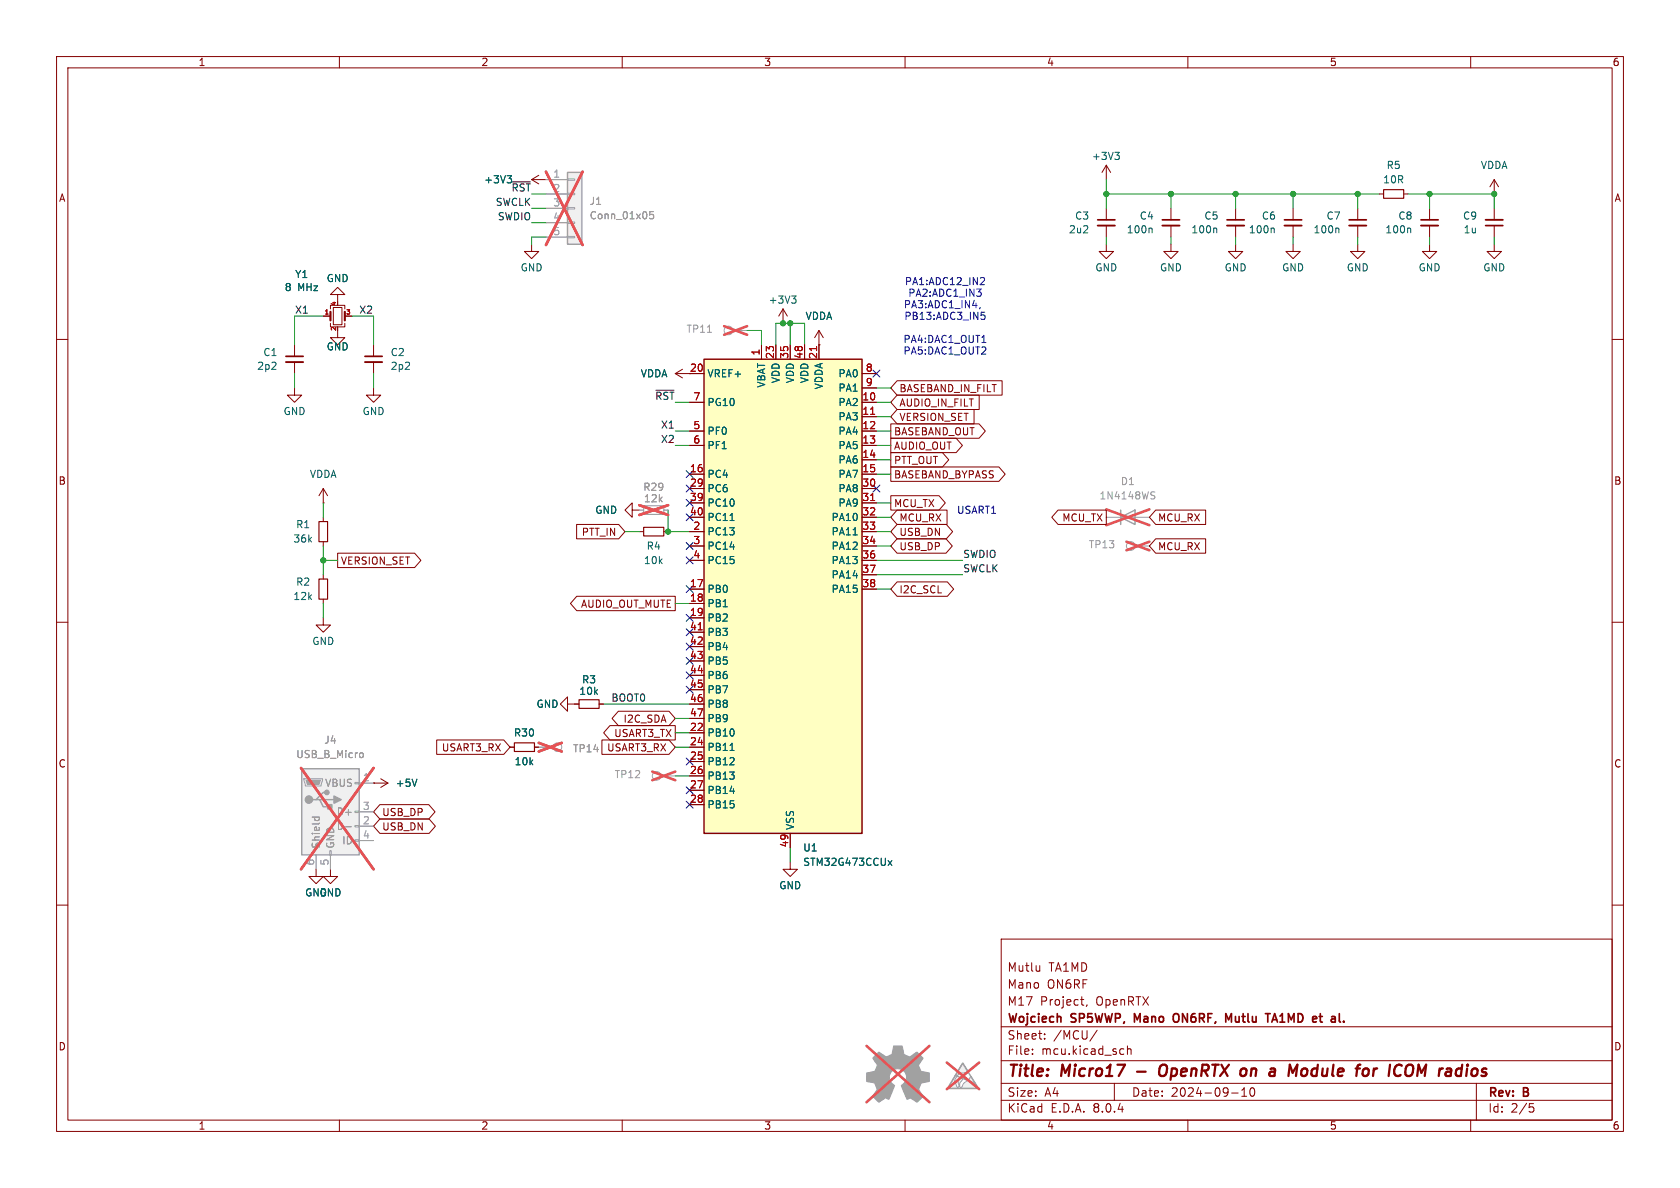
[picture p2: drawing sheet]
<svg xmlns="http://www.w3.org/2000/svg" width="297mm" height="210mm" viewBox="0 0 297 210" stroke-linecap="round" stroke-linejoin="round" font-family="sans-serif">
<g fill="none" stroke="#840000" stroke-width=".18">
<path d="M10 10h277v190h-277zM12 12h273v186h-273zM60 10v2M110 10v2M160 10v2M210 10v2M260 10v2M94 31.8l1.2 .7M94 31.8h2.5M95.2 31l-1.2 .8M240 36.8v2.1M240 39.9v2"/>
<path d="M10 60h2M59.7 58.4v1.3h1.3l-1.3 1.3-1.3-1.3h1.3M94 43.2v1.3h1.2l-1.2 1.2-1.3-1.2h1.3M240 43.2v1.3h-1.2l1.2 1.2 1.3-1.2h-1.3M285 60h2M52.1 68.6v1.3h1.2l-1.2 1.2-1.3-1.2h1.3M52.1 61v2M52.1 64v2M57.1 91.4v.8M57.1 95.8v.7M111.8 90.2v-1.3l-1.3 1.3 1.3 1.2v-1.2h1.2M10 110h2"/>
<path d="M285 110h2M90.2 132.1h.7M94.5 132.1h.7M10 160h2M285 160h2M177 166h108v32h-108zM183.8 170.7v1M183.8 171.6l-.2 .1M191 176.7h.6M191.5 177.7h.1M192.2 177.6l-.2 .3M60 198v2"/>
<path d="M110 198v2M160 198v2M177 194.5h108M177 191.5h108M177 187.5h108M177 181.5h108M182.5 186.3v.1M182.5 185.5v.1M184.7 183.6v.1M184.7 182.8v.1M194 182.1l-1.3 2M197 191.5v3"/>
<path d="M198.2 185.4l.5 .1M198.7 186.3l-.5 .1M199.3 185.5l.2-.1 .4 .1 .1 .9M199.3 184.9v1.5M210 198v2M217.7 193.2h1.2M219.5 193.8h.9M219.5 192.7l.5-.4v1.5M221.2 192.4l.1-.1a.81 .81 0 0 1 .6 .6 .81 .81 0 0 1-.3 .8l-.1 .1a.81 .81 0 0 1-.6-.6 .81 .81 0 0 1 .3-.8zM260 198v2M261 191.5v6.5M270.4 195.1h.7"/>
<path d="M270.5 195.7h.4l.3 .3-.2 .5-.5 .1"/>
</g>
<path d="M201 189.4h1.5M205.9 188.2a.77 .77 0 0 0-.9 .7l-.1 .6 .1 .4 .1 .2a.71 .71 0 0 0 1-.2M227.8 190.2l.2-2 .5 1.4 .9-1.4-.3 2M230.3 189a.5 .5 0 0 1 .8 .3v.5a.6 .6 0 0 1-.9 .3M242.9 188.9l-.2 1.3M243.5 188.9l-.4 .1-.3 .3M249.5 188.2l.1 .1a1.41 1.41 0 0 1-.2 1.8" fill="none" stroke="#840000" stroke-width=".4"/>
<path d="M238.5 38.9h3.1M50.5 63h3.1M208.2 179.3a.5 .5 0 0 0-.5-.1 .5 .5 0 0 0-.3 .5v.5a.5 .5 0 0 0 .3 .4 .5 .5 0 0 0 .5 0M216.7 179.2l.5 1.1 .5-1.1v1.5M201.1 180.3l-.5-1.1v1.5M224.8 180.7l.5-1.5 .5 1.5M225 180.3h.7" fill="none" stroke="#840000" stroke-width=".3"/>
<path d="M56.4 92.2h1.5v3.6h-1.5zM90.9 131.3h3.6v1.5h-3.6z" fill="none" stroke="#840000" stroke-width=".2"/>
<path d="M238.5 39.9h3.1M50.5 64h3.1" fill="none" stroke="#840000" stroke-width=".33"/>
<path d="M89.6 31.1h.8l-.4 .4M90.2 31.5l.2 .3v.3M236.5 40.3l.2 .2v.7" fill="none" stroke="#006464" stroke-width=".18"/>
<path d="M124.5 63.5h27.9v83.8h-27.9z" fill="#ffffc2"/>
<path d="M124.5 63.5h27.9v83.8h-27.9z" fill="none" stroke="#840000" stroke-width=".25"/>
<g fill="none" stroke="#840000" stroke-width=".18">
<path d="M59.7 52.1h1.3l-1.3-1.3-1.3 1.3h1.3v1.2M138.4 54.6l-.7 1.3M138.4 54.6v2.6M138.4 54.6l.8 1.3M121.9 71.1h2.6M121.9 76.2h2.6M121.9 78.7h2.6M121.9 66h2.6M134.6 61v2.5M137.2 61v2.5M139.7 61v2.5M142.2 61v2.5"/>
<path d="M144.8 61v2.5M152.4 71.1h2.5M152.4 73.7h2.5M152.4 76.2h2.5M152.4 78.7h2.5M152.4 66h2.5M152.4 68.6h2.5M121.9 83.8h2.6M121.9 94h2.6M121.9 86.4h2.6M121.9 96.5h2.6M121.9 88.9h2.6"/>
<path d="M121.9 91.4h2.6M121.9 99.1h2.6M152.4 81.3h2.5M152.4 83.8h2.5M152.4 94h2.5M152.4 86.4h2.5M152.4 96.5h2.5M152.4 88.9h2.5M152.4 91.4h2.5M152.4 99.1h2.5M57.1 101.6v.8M57.1 105.9v.8"/>
<path d="M121.9 104.1h2.6M121.9 106.7h2.6M121.9 109.2h2.6M121.9 111.8h2.6M121.9 114.3h2.6M121.9 116.8h2.6M121.9 119.4h2.6M152.4 104.1h2.5M152.4 101.6h2.5M100.3 124.5v-1.3l-1.2 1.3 1.2 1.2v-1.2h2.1M105.9 124.5h.8M121.9 129.5h2.6"/>
<path d="M121.9 132.1h2.6M121.9 134.6h2.6M121.9 137.2h2.6M121.9 139.7h2.6M121.9 121.9h2.6M121.9 124.5h2.6M121.9 127h2.6M121.9 142.2h2.6M139.7 147.3v2.6"/>
</g>
<path d="M144.4 61.3v.7M153.9 73.2h.7M153.9 88.5h.7M123.4 111.3h.8" fill="none" stroke="#a90000" stroke-width=".18"/>
<path d="M139.9 52.3h.8l-.4 .5M140.5 52.8l.2 .3v.3l-.2 .2M129.1 92h.7M150.8 94.6h.7M129.1 132.7h.7M157 152.1l.7 .9M157.7 152.1l-.7 .9" fill="none" stroke="#006464" stroke-width=".18"/>
<path d="M56.4 102.4h1.5v3.5h-1.5zM102.4 123.7h3.5v1.5h-3.5z" fill="none" stroke="#840000" stroke-width=".2"/>
<g fill="none" stroke="#a1a1a1" stroke-width=".18">
<path d="M95.2 132.1h2.6"/>
<circle cx="98.6" cy="132.1" r=".76"/>
</g>
<path d="M95.2 131.3l4.1 1.5M99.3 131.3l-4.1 1.5" fill="none" stroke="#e65255" stroke-width=".46"/>
<path d="M100.3 30.5h2.6v12.7h-2.6z" fill="#f0f0f0"/>
<g fill="none" stroke="#a1a1a1" stroke-width=".18">
<path d="M96.5 31.8h3.8M96.5 34.3h3.8M96.5 36.8h3.8M96.5 39.4h3.8M100.3 39.2h1.3v.3h-1.3zM100.3 36.7h1.3v.3h-1.3zM100.3 34.2h1.3v.2h-1.3zM100.3 31.6h1.3v.3h-1.3zM96.5 41.9h3.8M100.3 41.8h1.3v.2h-1.3zM129.5 58.4h2.6M113 90.2h.8"/>
<path d="M117.3 90.2h.8M195.6 91.4h7.6M200.7 96.5h2.5"/>
<circle cx="128.8" cy="58.4" r=".76"/>
<circle cx="199.9" cy="96.5" r=".76"/>
</g>
<path d="M100.3 30.5h2.6v12.7h-2.6zM198.1 91.4l2.6-1.2v2.5zM198.1 90.2v2.5" fill="none" stroke="#a1a1a1" stroke-width=".25"/>
<path d="M115.5 37.4h-.6l-.1 .6 .2-.1 .4 .1 .2 .1-.1 .5-.2 .1-.5-.1M125.1 58.7h.7M203.7 87.5l.3 .2 .2 .3-.3 .2h-.3M203.7 86.9l.5 .1" fill="none" stroke="#989898" stroke-width=".18"/>
<path d="M96.5 30.4l6.5 12.9M103 30.4l-6.5 12.9M128 57.7l4.1 1.5M132.1 57.7l-4.1 1.5M113 89.3l5.1 1.7M118.1 89.3l-5.1 1.7M195.6 90l7.6 2.8M199.1 95.8l4.1 1.5M203.2 95.8l-4.1 1.5M203.2 90l-7.6 2.8" fill="none" stroke="#e65255" stroke-width=".46"/>
<g fill="none" stroke="#840000" stroke-width=".18">
<path d="M243.8 34.3h.8M248.2 34.3h.7M264.2 36.8v2.1M264.2 39.9v2M57.1 55.9h1.3M58.4 57.2v.6h2.6v-.6M58.4 54.6v-.6h2.6v.6M58.9 54.4h1.6v3h-1.6zM61 55.9h1.2M252.7 43.2v1.3h-1.2l1.2 1.2 1.3-1.2h-1.3M264.2 43.2v1.3h-1.3l1.3 1.2 1.2-1.2h-1.2M113 94h.8"/>
<path d="M117.3 94h.8M57.1 109.2v1.3h1.3l-1.3 1.3-1.2-1.3h1.2"/>
</g>
<path d="M58.4 55.1v1.5M61 55.1v1.5" fill="none" stroke="#840000" stroke-width=".38"/>
<path d="M262.6 38.9h3.1" fill="none" stroke="#840000" stroke-width=".33"/>
<path d="M262.6 39.9h3.1" fill="none" stroke="#840000" stroke-width=".3"/>
<path d="M244.6 33.5h3.6v1.6h-3.6zM113.8 93.2h3.5v1.5h-3.5z" fill="none" stroke="#840000" stroke-width=".2"/>
<path d="M113.8 89.4h3.5v1.5h-3.5z" fill="none" stroke="#a1a1a1" stroke-width=".2"/>
<path d="M53.3 135.9h10.2v15.2h-10.2z" fill="#f0f0f0"/>
<path d="M53.3 135.9h10.2v15.2h-10.2zM55.9 141.4h.6l.6 1.2h1.3M56.5 141.4h2.6M57.8 140.1h-.7l-1.2 1.3h-.7" fill="none" stroke="#a1a1a1" stroke-width=".25"/>
<g fill="#a1a1a1" stroke="#a1a1a1" stroke-width=".25">
<path d="M59.1 140.7l1.2 .7-1.2 .6z"/>
<path d="M57.9 142.2h.8v.8h-.8z"/>
<circle cx="54.6" cy="141.4" r=".63"/>
<circle cx="57.8" cy="140.1" r=".38"/>
</g>
<g fill="none" stroke="#a1a1a1" stroke-width=".18">
<path d="M53.7 137.7h3.3v.2l-.2 1h-2.8zM62.7 138.3h.8v.3h-.8zM63.5 138.4h2.5M116.8 137.2h2.6M55.9 151.1v2.6M58.3 150.4h.2v.7h-.2zM58.4 151.1v2.6M62.7 148.5h.8v.2h-.8zM62.7 145.9h.8v.3h-.8zM62.7 143.4h.8v.2h-.8zM63.5 146.1h2.5M63.5 143.5h2.5"/>
<path d="M63.5 148.6h2.5"/>
<circle cx="116.1" cy="137.2" r=".76"/>
</g>
<g fill="#a1a1a1" stroke="#a1a1a1" stroke-width=".18">
<path d="M54.1 137.9h2.5l-.2 .8h-2z"/>
<path d="M154.8 186.5l.6-.5 .9 .6a.62 .62 0 0 0 1 0l.2-.1a1.62 1.62 0 0 0 .4-1.4l.1-.2h1.5l.2 .8a.74 .74 0 0 0 .6 .9l.5 .2 1.3-.8 1.1 1-.4 .7a.75 .75 0 0 0-.2 1.2l.2 .5 1.5 .3v1.5l-1.4 .2-.1 .2a1.23 1.23 0 0 0-.3 1.2l.7 1-.1 .1-1 .9-.8-.5a.54 .54 0 0 0-.9 0l-1-2.3a2.33 2.33 0 0 0 .8-2 1.54 1.54 0 0 0-2.5-.7 1.54 1.54 0 0 0 .5 2.6l-1.1 2.4a.69 .69 0 0 0-1.1 .2l-.6 .3-1.1-1 .8-1.2-.2-.6a.71 .71 0 0 0-1-.7l-.7-.2v-1.4l.5-.1a1.11 1.11 0 0 0 1.2-.7 .72 .72 0 0 0-.2-1.2l-.4-.7z"/>
</g>
<path d="M63.8 133.1h.3l.1 .2v.5l-.4 .1M55.2 144.5h1.3M55.7 144.5l-.1 .3M56.4 144.5l.1 .3M61.1 146.1h1" fill="none" stroke="#989898" stroke-width=".18"/>
<path d="M53.2 135.8l12.8 17.9M66 135.8l-12.8 17.9M115.3 136.4l4.1 1.5M119.4 136.4l-4.1 1.5M153.2 184.9l11.1 9.9M164.3 184.9l-11.1 9.9" fill="none" stroke="#e65255" stroke-width=".46"/>
<g fill="none" stroke="#840000" stroke-width=".18">
<path d="M207 36.8v2.1M207 39.9v2M228.6 36.8v2.1M228.6 39.9v2M252.7 36.8v2.1M252.7 39.9v2M144.8 58.4l-.8 1.3M144.8 58.4v2.6M144.8 58.4l.7 1.3M195.6 43.2v1.3h-1.3l1.3 1.2 1.2-1.2h-1.2M207 43.2v1.3h-1.3l1.3 1.2 1.3-1.2h-1.3M218.4 43.2v1.3h-1.2l1.2 1.2 1.3-1.2h-1.3"/>
<path d="M228.6 43.2v1.3h-1.3l1.3 1.2 1.3-1.2h-1.3M66 68.6v1.3h1.3l-1.3 1.2-1.2-1.2h1.2M66 61v2M66 64v2M119.4 66l1.2 .8M119.4 66h2.5M120.6 65.3l-1.2 .7M144.8 61h.1M57.1 88.9h.1M57.1 86.4l-.7 1.2M57.1 86.4v2.5M57.1 86.4l.8 1.2"/>
<path d="M66 138.4h.1M66 138.4h2.6M67.3 137.7l1.3 .7M68.6 138.4l-1.3 .8M55.9 153.7v1.2h1.2l-1.2 1.3-1.3-1.3h1.3M58.4 153.7v1.2h1.3l-1.3 1.3-1.3-1.3h1.3"/>
</g>
<path d="M205.5 39.9h3M227.1 39.9h3M251.2 39.9h3.1M64.5 64h3.1" fill="none" stroke="#840000" stroke-width=".33"/>
<path d="M205.5 38.9h3M227.1 38.9h3M251.2 38.9h3.1M64.5 63h3.1" fill="none" stroke="#840000" stroke-width=".3"/>
<path d="M203.5 40.3l.2 .2v.7M225.1 40.3l.2 .2v.7M249.2 40.3l.2 .2v.7M73.7 137.7l-.4 1.3" fill="none" stroke="#006464" stroke-width=".18"/>
<path d="M170.2 187.9l.9 1.4-.3 .3-.6 .1a1.49 1.49 0 0 0-1.3 1l-.1 .5 .5 1.1 .2-.2-.2-1.1 .3-.2a.31 .31 0 0 1 .5-.1 .31 .31 0 0 1-.2 .5 .92 .92 0 0 0-.2 1 .44 .44 0 0 0 .6-.5l1-.9 .4-.5 1.2 2.1h-5.4z" fill="#f0f0f0"/>
<path d="M168.9 190.1l3.4 1.4M170.2 188l2.8 4.4h-5.5z" fill="none" stroke="#a1a1a1" stroke-width=".25"/>
<g fill="none" stroke="#a1a1a1" stroke-width=".18">
<path d="M96.5 31.8h3.8M96.5 34.3h3.8M96.5 36.8h3.8M96.5 39.4h3.8M96.5 41.9h3.8M113 90.2h.8M117.3 90.2h.8M63.5 138.4h2.5M95.2 132.1h2.6M55.9 151.1v2.6M58.4 151.1v2.6M63.5 146.1h2.5"/>
<path d="M63.5 143.5h2.5M63.5 148.6h2.5M170.2 187.9l.9 1.4-.3 .3-.6 .1a1.49 1.49 0 0 0-1.3 1l-.1 .5 .5 1.1 .2-.2-.2-1.1 .3-.2a.31 .31 0 0 1 .5-.1 .31 .31 0 0 1-.2 .5 .92 .92 0 0 0-.2 1 .44 .44 0 0 0 .6-.5l1-.9 .4-.5 1.2 2.1h-5.4z"/>
</g>
<path d="M96.5 30.4l6.5 12.9M103 30.4l-6.5 12.9M113 89.3l5.1 1.7M118.1 89.3l-5.1 1.7M53.2 135.8l12.8 17.9M66 135.8l-12.8 17.9M95.2 131.3l4.1 1.5M99.3 131.3l-4.1 1.5M167.4 187.8l5.7 4.7M173.1 187.8l-5.7 4.7" fill="none" stroke="#e65255" stroke-width=".46"/>
<g fill="none" stroke="#840000" stroke-width=".18">
<path d="M195.6 29.2l.7 1.3M195.6 29.2v2.6M195.6 36.8v2.1M195.6 39.9v2M195.6 29.2l-.8 1.3M218.4 36.8v2.1M218.4 39.9v2M264.2 34.3h.1M264.2 31.8l-.8 1.2M264.2 31.8v2.5M264.2 31.8l.7 1.2M57.1 55.9h1.3"/>
<path d="M61 55.9h1.2M121.9 71.1h2.6M121.9 76.2h2.6M121.9 78.7h2.6M121.9 66h2.6M134.6 61v2.5M137.2 61v2.5M139.7 61v2.5M142.2 61v2.5M144.8 61h.1M144.8 61v2.5M152.4 71.1h2.5"/>
<path d="M152.4 73.7h2.5M152.4 76.2h2.5M152.4 78.7h2.5M152.4 66h2.5M152.4 68.6h2.5M157.5 77.5h11.5l1.1 1.2-1.1 1.3h-11.5zM157.5 74.9h15.6l1.1 1.3-1.1 1.3h-15.6zM158.6 69.8h14.5v2.6h-14.5l-1.1-1.3zM158.6 67.3h18.6v2.6h-18.6l-1.1-1.3zM158.6 72.4h13.6v2.5h-13.6l-1.1-1.2zM59.7 97.8h13.6l1.1 1.3-1.1 1.2h-13.6zM101.9 92.7h7.5l1.1 1.3-1.1 1.3h-7.5z"/>
<path d="M121.9 83.8h2.6M121.9 94h2.6M121.9 86.4h2.6M121.9 96.5h2.6M121.9 88.9h2.6M121.9 91.4h2.6M121.9 99.1h2.6M152.4 81.3h2.5M152.4 83.8h2.5M152.4 94h2.5M152.4 86.4h2.5M152.4 96.5h2.5"/>
<path d="M152.4 88.9h2.5M152.4 91.4h2.5M152.4 99.1h2.5M157.5 87.6h8.5l1.1 1.3-1.1 1.3h-8.5zM157.5 82.5h19.1l1.1 1.3-1.1 1.3h-19.1zM157.5 80h9.1l1.1 1.3-1.1 1.3h-9.1zM158.6 90.2h8.8v2.5h-8.8l-1.1-1.3zM158.6 95.2h8.6l1.2 1.3-1.2 1.3h-8.6l-1.1-1.3zM158.6 92.7h8.7l1.1 1.3-1.1 1.3h-8.7l-1.1-1.3zM187 90.2h8.6v2.5h-8.6l-1.1-1.3zM204.3 90.2h8.8v2.5h-8.8l-1.1-1.3zM204.3 95.2h8.8v2.6h-8.8l-1.1-1.3z"/>
<path d="M102 105.4h17.4v2.6h-17.4l-1.2-1.3zM121.9 104.1h2.6M121.9 106.7h2.6M121.9 109.2h2.6M121.9 111.8h2.6M121.9 114.3h2.6M121.9 116.8h2.6M121.9 119.4h2.6M152.4 104.1h2.5M152.4 101.6h2.5M158.6 102.9h8.9l1.1 1.2-1.1 1.3h-8.9l-1.1-1.3zM66 138.4h.1"/>
<path d="M77.2 130.8h11.9l1.1 1.3-1.1 1.3h-11.9zM90.2 132.1h.7M94.5 132.1h.7M101.6 124.5h.8M105.9 124.5h.8M106.4 130.8h11.9l1.1 1.3-1.1 1.3h-11.9zM107.8 128.3h11.6v2.5h-11.6l-1.1-1.3zM109.3 125.7h9l1.1 1.3-1.1 1.3h-9l-1.1-1.3zM121.9 129.5h2.6M121.9 132.1h2.6M121.9 134.6h2.6M121.9 137.2h2.6"/>
<path d="M121.9 139.7h2.6M121.9 121.9h2.6M121.9 124.5h2.6M121.9 127h2.6M67.2 144.8h8.7l1.1 1.3-1.1 1.2h-8.7l-1.2-1.2zM67.2 142.2h8.6l1.1 1.3-1.1 1.3h-8.6l-1.2-1.3zM121.9 142.2h2.6M139.7 152.4v1.3h1.3l-1.3 1.2-1.3-1.2h1.3M139.7 147.3v2.6"/>
</g>
<path d="M89.6 31.1h.8l-.4 .4M90.2 31.5l.2 .3v.3M197.1 26.9h.8l-.4 .5M197.6 27.4l.3 .3v.3l-.3 .2M214.9 40.3l.2 .2v.7M129.1 92h.7M150.8 94.6h.7M73.7 137.7l-.4 1.3M129.1 132.7h.7M157 152.1l.7 .9M157.7 152.1l-.7 .9" fill="none" stroke="#006464" stroke-width=".18"/>
<path d="M194.1 39.9h3M216.9 39.9h3.1" fill="none" stroke="#840000" stroke-width=".33"/>
<path d="M194.1 38.9h3M216.9 38.9h3.1" fill="none" stroke="#840000" stroke-width=".3"/>
<path d="M90.6 32.2h3.2M116 69h3.2" fill="none" stroke="#0f0f0f" stroke-width=".18"/>
<path d="M173.2 51.6l.3 .2v.3l-.3 .3M173.3 54.4l-.2 .2M173.5 51.1l-.5 .5M173.5 55.2h.6M173.5 55.7h.4l.2 .2-.1 .5h-.5M173.5 49.1h.4l.2 .3-.8 .9h.8M173.6 60.6h.7" fill="none" stroke="#0000c2" stroke-width=".18"/>
<g fill="none" stroke="#009600" stroke-width=".18">
<path d="M94 39.4h2.5M94 36.8h2.5M195.6 31.8v5M195.6 34.3h48.2M207 34.3v2.5M218.4 34.3v2.5M228.6 34.3v2.5M240 34.3v2.5M248.9 34.3h15.3v2.5M252.7 34.3v2.5M57.1 55.9h-5v5.1M62.2 55.9h3.8v5.1"/>
<path d="M96.5 41.9h-2.5v1.3M132.1 58.4h2.5v2.6M139.7 57.2v3.8M195.6 41.9v1.3M207 41.9v1.3M218.4 41.9v1.3M228.6 41.9v1.3M240 41.9v1.3M252.7 41.9v1.3M264.2 41.9v1.3M52.1 66v2.6M66 66v2.6"/>
<path d="M119.4 78.7h2.5M119.4 76.2h2.5M137.2 61v-3.8h5v3.8M154.9 68.6h2.6M154.9 73.7h2.6M154.9 78.7h2.6M154.9 76.2h2.6M154.9 71.1h2.6M57.1 88.9v2.5M57.1 96.5v5.1M57.1 99.1h2.6M110.5 94h2.5"/>
<path d="M118.1 90.2v3.8h3.8M154.9 83.8h2.6M154.9 99.1h15.3M154.9 94h2.6M154.9 91.4h2.6M154.9 96.5h2.6M154.9 81.3h2.6M154.9 88.9h2.6M57.1 106.7v2.5M119.4 106.7h2.5M154.9 104.1h2.6M154.9 101.6h15.3"/>
<path d="M106.7 124.5h15.2M119.4 137.2h2.5M119.4 129.5h2.5M119.4 127h2.5M119.4 132.1h2.5M139.7 149.9v2.5"/>
</g>
<g fill="none" stroke="#000084" stroke-width=".18">
<path d="M154.3 65.4l1.2 1.2M155.5 65.4l-1.2 1.2M121.3 85.8l1.2 1.2M121.3 98.5l1.2 1.2M121.3 95.9l1.2 1.2M121.3 90.8l1.2 1.2M121.3 83.2l1.2 1.2M121.3 88.3l1.2 1.2M122.5 85.8l-1.2 1.2M122.5 98.5l-1.2 1.2M122.5 95.9l-1.2 1.2M122.5 90.8l-1.2 1.2"/>
<path d="M122.5 83.2l-1.2 1.2M122.5 88.3l-1.2 1.2M154.3 85.8l1.2 1.2M155.5 85.8l-1.2 1.2M121.3 116.2l1.2 1.2M121.3 108.6l1.2 1.2M121.3 118.8l1.2 1.2M121.3 103.5l1.2 1.2M121.3 111.2l1.2 1.2M121.3 113.7l1.2 1.2M122.5 118.8l-1.2 1.2M122.5 116.2l-1.2 1.2"/>
<path d="M122.5 108.6l-1.2 1.2M122.5 103.5l-1.2 1.2M122.5 111.2l-1.2 1.2M122.5 113.7l-1.2 1.2M121.3 134l1.2 1.2M121.3 121.3l1.2 1.2M121.3 139.1l1.2 1.2M122.5 134l-1.2 1.2M122.5 121.3l-1.2 1.2M122.5 139.1l-1.2 1.2M121.3 141.6l1.2 1.2M122.5 141.6l-1.2 1.2"/>
</g>
<path d="M144.4 61.3v.7M153.9 73.2h.7M153.9 88.5h.7M123.4 111.3h.8" fill="none" stroke="#a90000" stroke-width=".18"/>
<path d="M115.5 37.4h-.6l-.1 .6 .2-.1 .4 .1 .2 .1-.1 .5-.2 .1-.5-.1M63.8 133.1h.3l.1 .2v.5l-.4 .1M55.2 144.5h1.3M55.7 144.5l-.1 .3M56.4 144.5l.1 .3M61.1 146.1h1" fill="none" stroke="#989898" stroke-width=".18"/>
<g fill="#009600" stroke="#009600" stroke-width=".18">
<circle cx="139.7" cy="57.2" r=".46"/>
<circle cx="138.4" cy="57.2" r=".46"/>
<circle cx="57.1" cy="99.1" r=".46"/>
<circle cx="240" cy="34.3" r=".46"/>
<circle cx="252.7" cy="34.3" r=".46"/>
<circle cx="228.6" cy="34.3" r=".46"/>
<circle cx="264.2" cy="34.3" r=".46"/>
<circle cx="218.4" cy="34.3" r=".46"/>
<circle cx="207" cy="34.3" r=".46"/>
<circle cx="195.6" cy="34.3" r=".46"/>
<circle cx="118.1" cy="94" r=".46"/>
</g>
<g font-size="2.8" fill="#840000">
<text x="178" y="190.9">Title:</text>
<text x="187.7" y="190.9">Micro17</text>
<text x="206.6" y="190.9">OpenRTX</text>
<text x="221.8" y="190.9">on</text>
<text x="227.7" y="190.9">a</text>
<text x="231.8" y="190.9">Module</text>
<text x="244.6" y="190.9">for</text>
<text x="251.2" y="190.9">ICOM</text>
<text x="260.8" y="190.9">radios</text>
</g>
<g font-size="2.1" fill="#840000">
<text x="178" y="172">Mutlu</text>
<text x="185.4" y="172">TA1MD</text>
<text x="178" y="178">M17</text>
<text x="178" y="175">Mano</text>
<text x="183.9" y="178">Project,</text>
<text x="185.1" y="175">ON6RF</text>
<text x="193.8" y="178">OpenRTX</text>
<text x="178" y="184">Sheet:</text>
<text x="178" y="181.2">Wojciech</text>
<text x="186.2" y="184">/MCU/</text>
<text x="189.5" y="181.2">SP5WWP,</text>
<text x="201.2" y="181.2">Mano</text>
<text x="208.7" y="181.2">ON6RF,</text>
<text x="218.5" y="181.2">Mutlu</text>
<text x="226.4" y="181.2">TA1MD</text>
<text x="235.2" y="181.2">et</text>
<text x="178" y="186.7">File:</text>
<text x="184.1" y="186.7">mcu.kicad_sch</text>
<text x="178" y="196.9">KiCad</text>
<text x="178" y="194.1">Size:</text>
<text x="184.7" y="194.1">A4</text>
<text x="185.7" y="196.9">E.D.A.</text>
<text x="193.3" y="196.9">8.0.4</text>
<text x="200" y="194.1">Date:</text>
<text x="207" y="194.1">2024-09-10</text>
<text x="263" y="194.3">Rev:</text>
<text x="263" y="196.9">Id:</text>
<text x="267.1" y="196.9">2/5</text>
<text x="269.4" y="194.3">B</text>
</g>
<g font-size="1.8" fill="#840000">
<text x="35" y="11.9">1</text>
<text x="85" y="11.9">2</text>
<text x="135" y="11.9">3</text>
<text x="185" y="11.9">4</text>
<text x="235" y="11.9">5</text>
<text x="285" y="11.9">6</text>
<text x="10.3" y="35.9">A</text>
<text x="285.3" y="35.9">A</text>
<text x="121.9" y="65.8">20</text>
<text x="158.9" y="69.5">BASEBAND_IN_FILT</text>
<text x="158" y="77.2">BASEBAND_OUT</text>
<text x="158.9" y="72.1">AUDIO_IN_FILT</text>
<text x="158.9" y="74.6">VERSION_SET</text>
<text x="158" y="79.7">AUDIO_OUT</text>
<text x="158" y="82.2">PTT_OUT</text>
<text x="10.3" y="85.9">B</text>
<text x="158" y="89.9">MCU_TX</text>
<text x="158" y="84.8">BASEBAND_BYPASS</text>
<text x="285.3" y="85.9">B</text>
<text x="102.7" y="94.9">PTT_IN</text>
<text x="158.9" y="92.4">MCU_RX</text>
<text x="158.9" y="94.9">USB_DN</text>
<text x="187.7" y="92.4">MCU_TX</text>
<text x="204.6" y="92.4">MCU_RX</text>
<text x="60.2" y="100">VERSION_SET</text>
<text x="158.9" y="97.5">USB_DP</text>
<text x="204.6" y="97.5">MCU_RX</text>
<text x="102.6" y="107.6">AUDIO_OUT_MUTE</text>
<text x="158.9" y="105.1">I2C_SCL</text>
<text x="108.5" y="130.5">USART3_TX</text>
<text x="110.1" y="128">I2C_SDA</text>
<text x="10.3" y="135.9">C</text>
<text x="78" y="133">USART3_RX</text>
<text x="107.2" y="133">USART3_RX</text>
<text x="285.3" y="135.9">C</text>
<text x="67.5" y="147">USB_DN</text>
<text x="67.5" y="144.5">USB_DP</text>
<text x="10.3" y="185.9">D</text>
<text x="285.3" y="185.9">D</text>
<text x="35" y="199.9">1</text>
<text x="85" y="199.9">2</text>
<text x="135" y="199.9">3</text>
<text x="185" y="199.9">4</text>
<text x="235" y="199.9">5</text>
<text x="285" y="199.9">6</text>
</g>
<g font-size="1.8" fill="#006464">
<text x="192.9" y="28.5">+3V3</text>
<text x="85.5" y="32.6">+3V3</text>
<text x="90.3" y="33.9">~{RST}</text>
<text x="244.4" y="32.6">10R</text>
<text x="245" y="30.1">R5</text>
<text x="261.7" y="30.1">VDDA</text>
<text x="188.9" y="41.4">2u2</text>
<text x="190" y="39">C3</text>
<text x="199.1" y="41.4">100n</text>
<text x="201.4" y="39">C4</text>
<text x="210.5" y="41.4">100n</text>
<text x="212.8" y="39">C5</text>
<text x="220.7" y="41.4">100n</text>
<text x="223" y="39">C6</text>
<text x="232.1" y="41.4">100n</text>
<text x="234.4" y="39">C7</text>
<text x="244.8" y="41.4">100n</text>
<text x="247.1" y="39">C8</text>
<text x="258.5" y="39">C9</text>
<text x="258.7" y="41.4">1u</text>
<text x="50.2" y="51.7">8</text>
<text x="52.1" y="49.4">Y1</text>
<text x="52.6" y="51.7">MHz</text>
<text x="57.7" y="50.1">GND</text>
<text x="91.9" y="48.2">GND</text>
<text x="135.8" y="53.9">+3V3</text>
<text x="193.5" y="48.2">GND</text>
<text x="205" y="48.2">GND</text>
<text x="216.4" y="48.2">GND</text>
<text x="226.6" y="48.2">GND</text>
<text x="238" y="48.2">GND</text>
<text x="250.7" y="48.2">GND</text>
<text x="262.1" y="48.2">GND</text>
<text x="142.3" y="56.7">VDDA</text>
<text x="45.4" y="65.6">2p2</text>
<text x="46.5" y="63.2">C1</text>
<text x="57.7" y="62.1">GND</text>
<text x="69" y="63.2">C2</text>
<text x="69" y="65.6">2p2</text>
<text x="113.2" y="66.9">VDDA</text>
<text x="125" y="66.9">VREF+</text>
<text x="125" y="72">PG10</text>
<text x="135.5" y="68.6" transform="rotate(-90 135.5 68.6)">VBAT</text>
<text x="138" y="67.8" transform="rotate(-90 138 67.8)">VDD</text>
<text x="140.6" y="67.8" transform="rotate(-90 140.6 67.8)">VDD</text>
<text x="143.1" y="67.8" transform="rotate(-90 143.1 67.8)">VDD</text>
<text x="145.6" y="68.9" transform="rotate(-90 145.6 68.9)">VDDA</text>
<text x="148.1" y="72">PA2</text>
<text x="148.1" y="66.9">PA0</text>
<text x="148.1" y="69.4">PA1</text>
<text x="50" y="73.6">GND</text>
<text x="64" y="73.6">GND</text>
<text x="125" y="77.1">PF0</text>
<text x="148.1" y="74.5">PA3</text>
<text x="148.1" y="77.1">PA4</text>
<text x="125" y="79.6">PF1</text>
<text x="148.1" y="79.6">PA5</text>
<text x="148.1" y="82.1">PA6</text>
<text x="54.7" y="84.7">VDDA</text>
<text x="125" y="84.7">PC4</text>
<text x="125" y="87.2">PC6</text>
<text x="125" y="89.8">PC10</text>
<text x="148.1" y="84.7">PA7</text>
<text x="148.1" y="87.2">PA8</text>
<text x="148.1" y="89.8">PA9</text>
<text x="52.3" y="93.6">R1</text>
<text x="105.1" y="91">GND</text>
<text x="125" y="94.8">PC13</text>
<text x="125" y="92.3">PC11</text>
<text x="146.9" y="92.3">PA10</text>
<text x="146.9" y="94.8">PA11</text>
<text x="51.8" y="96.1">36k</text>
<text x="113.7" y="99.9">10k</text>
<text x="114.2" y="97.4">R4</text>
<text x="125" y="97.4">PC14</text>
<text x="125" y="99.9">PC15</text>
<text x="146.9" y="97.4">PA12</text>
<text x="146.9" y="99.9">PA13</text>
<text x="51.8" y="106.3">12k</text>
<text x="52.3" y="103.7">R2</text>
<text x="125" y="105">PB0</text>
<text x="125" y="107.5">PB1</text>
<text x="146.9" y="102.5">PA14</text>
<text x="146.9" y="105">PA15</text>
<text x="125" y="110.1">PB2</text>
<text x="125" y="112.6">PB3</text>
<text x="55.1" y="114.2">GND</text>
<text x="125" y="115.2">PB4</text>
<text x="125" y="117.7">PB5</text>
<text x="94.8" y="125.3">GND</text>
<text x="102.3" y="123">10k</text>
<text x="102.8" y="121">R3</text>
<text x="125" y="120.2">PB6</text>
<text x="125" y="122.8">PB7</text>
<text x="125" y="125.3">PB8</text>
<text x="90.8" y="130.4">R30</text>
<text x="125" y="130.4">PB10</text>
<text x="125" y="127.9">PB9</text>
<text x="90.9" y="135.5">10k</text>
<text x="125" y="132.9">PB11</text>
<text x="125" y="135.5">PB12</text>
<text x="69.9" y="139.3">+5V</text>
<text x="125" y="138">PB13</text>
<text x="125" y="140.6">PB14</text>
<text x="125" y="143.1">PB15</text>
<text x="140.6" y="146.8" transform="rotate(-90 140.6 146.8)">VSS</text>
<text x="141.9" y="150.7">U1</text>
<text x="141.9" y="153.3">STM32G473CCUx</text>
<text x="53.8" y="158.7">GND</text>
<text x="56.4" y="158.7">GND</text>
<text x="137.7" y="157.4">GND</text>
</g>
<g font-size="1.8" fill="#aaa">
<text x="97.7" y="31.5">1</text>
<text x="97.7" y="34">2</text>
<text x="97.7" y="36.6">3</text>
<text x="97.7" y="39.1">4</text>
<text x="97.7" y="41.7">5</text>
<text x="64.1" y="138.2">1</text>
<text x="64.1" y="143.3">3</text>
<text x="64.1" y="145.8">2</text>
<text x="64.1" y="148.3">4</text>
<text x="55.6" y="153.1" transform="rotate(-90 55.6 153.1)">6</text>
<text x="58.2" y="153.1" transform="rotate(-90 58.2 153.1)">5</text>
</g>
<g font-size="1.8" fill="#0f0f0f">
<text x="87.5" y="36.5">SWCLK</text>
<text x="87.9" y="39">SWDIO</text>
<text x="52.1" y="55.5">X1</text>
<text x="63.4" y="55.5">X2</text>
<text x="116.8" y="75.9">X1</text>
<text x="116.8" y="78.4">X2</text>
<text x="170.2" y="101.3">SWCLK</text>
<text x="170.2" y="98.7">SWDIO</text>
<text x="108" y="124.1">BOOT0</text>
</g>
<g font-size="1.8" fill="#989898">
<text x="104.1" y="36.4">J1</text>
<text x="104.1" y="39">Conn_01x05</text>
<text x="121.3" y="59">TP11</text>
<text x="113.6" y="87">R29</text>
<text x="113.7" y="89">12k</text>
<text x="194.3" y="88.5">1N4148WS</text>
<text x="198" y="86">D1</text>
<text x="192.4" y="97.1">TP13</text>
<text x="57.2" y="131.7">J4</text>
<text x="52.3" y="134.2">USB_B_Micro</text>
<text x="101.2" y="133.2">TP14</text>
<text x="108.6" y="137.8">TP12</text>
<text x="57.4" y="139.3">VBUS</text>
<text x="59.4" y="146.9">D-</text>
<text x="59.4" y="144.4">D+</text>
<text x="60.4" y="149.5">ID</text>
<text x="56.7" y="150.1" transform="rotate(-90 56.7 150.1)">Shield</text>
<text x="59.3" y="150.1" transform="rotate(-90 59.3 150.1)">GND</text>
</g>
<g font-size="1.8" fill="#0000c2">
<text x="159.9" y="50.6">PA1:ADC12_IN2</text>
<text x="160.5" y="52.7">PA2:ADC1_IN3</text>
<text x="159.7" y="54.7">PA3:ADC1_IN4,</text>
<text x="159.8" y="56.7">PB13:ADC3_IN5</text>
<text x="159.6" y="60.8">PA4:DAC1_OUT1</text>
<text x="159.6" y="62.9">PA5:DAC1_OUT2</text>
<text x="169.1" y="91">USART1</text>
</g>
<g font-size="1.8" fill="#a90000">
<text x="134.4" y="62.9" transform="rotate(-90 134.4 62.9)">1</text>
<text x="136.9" y="63.5" transform="rotate(-90 136.9 63.5)">23</text>
<text x="139.4" y="63.5" transform="rotate(-90 139.4 63.5)">35</text>
<text x="142" y="63.5" transform="rotate(-90 142 63.5)">48</text>
<text x="144.5" y="63.5" transform="rotate(-90 144.5 63.5)">21</text>
<text x="153" y="65.8">8</text>
<text x="122.5" y="70.9">7</text>
<text x="152.4" y="70.9">10</text>
<text x="153" y="68.3">9</text>
<text x="122.5" y="75.9">5</text>
<text x="152.4" y="73.4">11</text>
<text x="152.4" y="75.9">12</text>
<text x="121.9" y="83.6">16</text>
<text x="122.5" y="78.5">6</text>
<text x="152.4" y="78.5">13</text>
<text x="152.4" y="81">14</text>
<text x="152.4" y="83.6">15</text>
<text x="121.9" y="86.1">29</text>
<text x="121.9" y="88.6">39</text>
<text x="152.4" y="86.1">30</text>
<text x="152.4" y="88.6">31</text>
<text x="121.9" y="91.2">40</text>
<text x="122.5" y="93.7">2</text>
<text x="152.4" y="91.2">32</text>
<text x="152.4" y="93.7">33</text>
<text x="122.5" y="96.3">3</text>
<text x="122.5" y="98.8">4</text>
<text x="152.4" y="96.3">34</text>
<text x="152.4" y="98.8">36</text>
<text x="152.4" y="101.3">37</text>
<text x="121.9" y="103.9">17</text>
<text x="121.9" y="106.4">18</text>
<text x="152.4" y="103.9">38</text>
<text x="121.9" y="109">19</text>
<text x="121.9" y="111.5">41</text>
<text x="121.9" y="114">42</text>
<text x="121.9" y="116.6">43</text>
<text x="121.9" y="119.1">44</text>
<text x="121.9" y="121.7">45</text>
<text x="121.9" y="124.2">46</text>
<text x="121.9" y="129.3">22</text>
<text x="121.9" y="131.8">24</text>
<text x="121.9" y="126.7">47</text>
<text x="121.9" y="134.4">25</text>
<text x="121.9" y="136.9">26</text>
<text x="121.9" y="139.4">27</text>
<text x="121.9" y="142">28</text>
<text x="139.4" y="149.9" transform="rotate(-90 139.4 149.9)">49</text>
</g>
<text font-size="1.8" fill="#009600" x="115.7" y="70.8">~{RST} 7</text>
<g font-size="1.1" fill="#a90000">
<text x="57.3" y="55.6">1</text>
<text x="59.4" y="58.6" transform="rotate(-90 59.4 58.6)">2</text>
<text x="59.4" y="54.2" transform="rotate(-90 59.4 54.2)">4</text>
<text x="61.1" y="55.6">3</text>
</g>
</svg>
